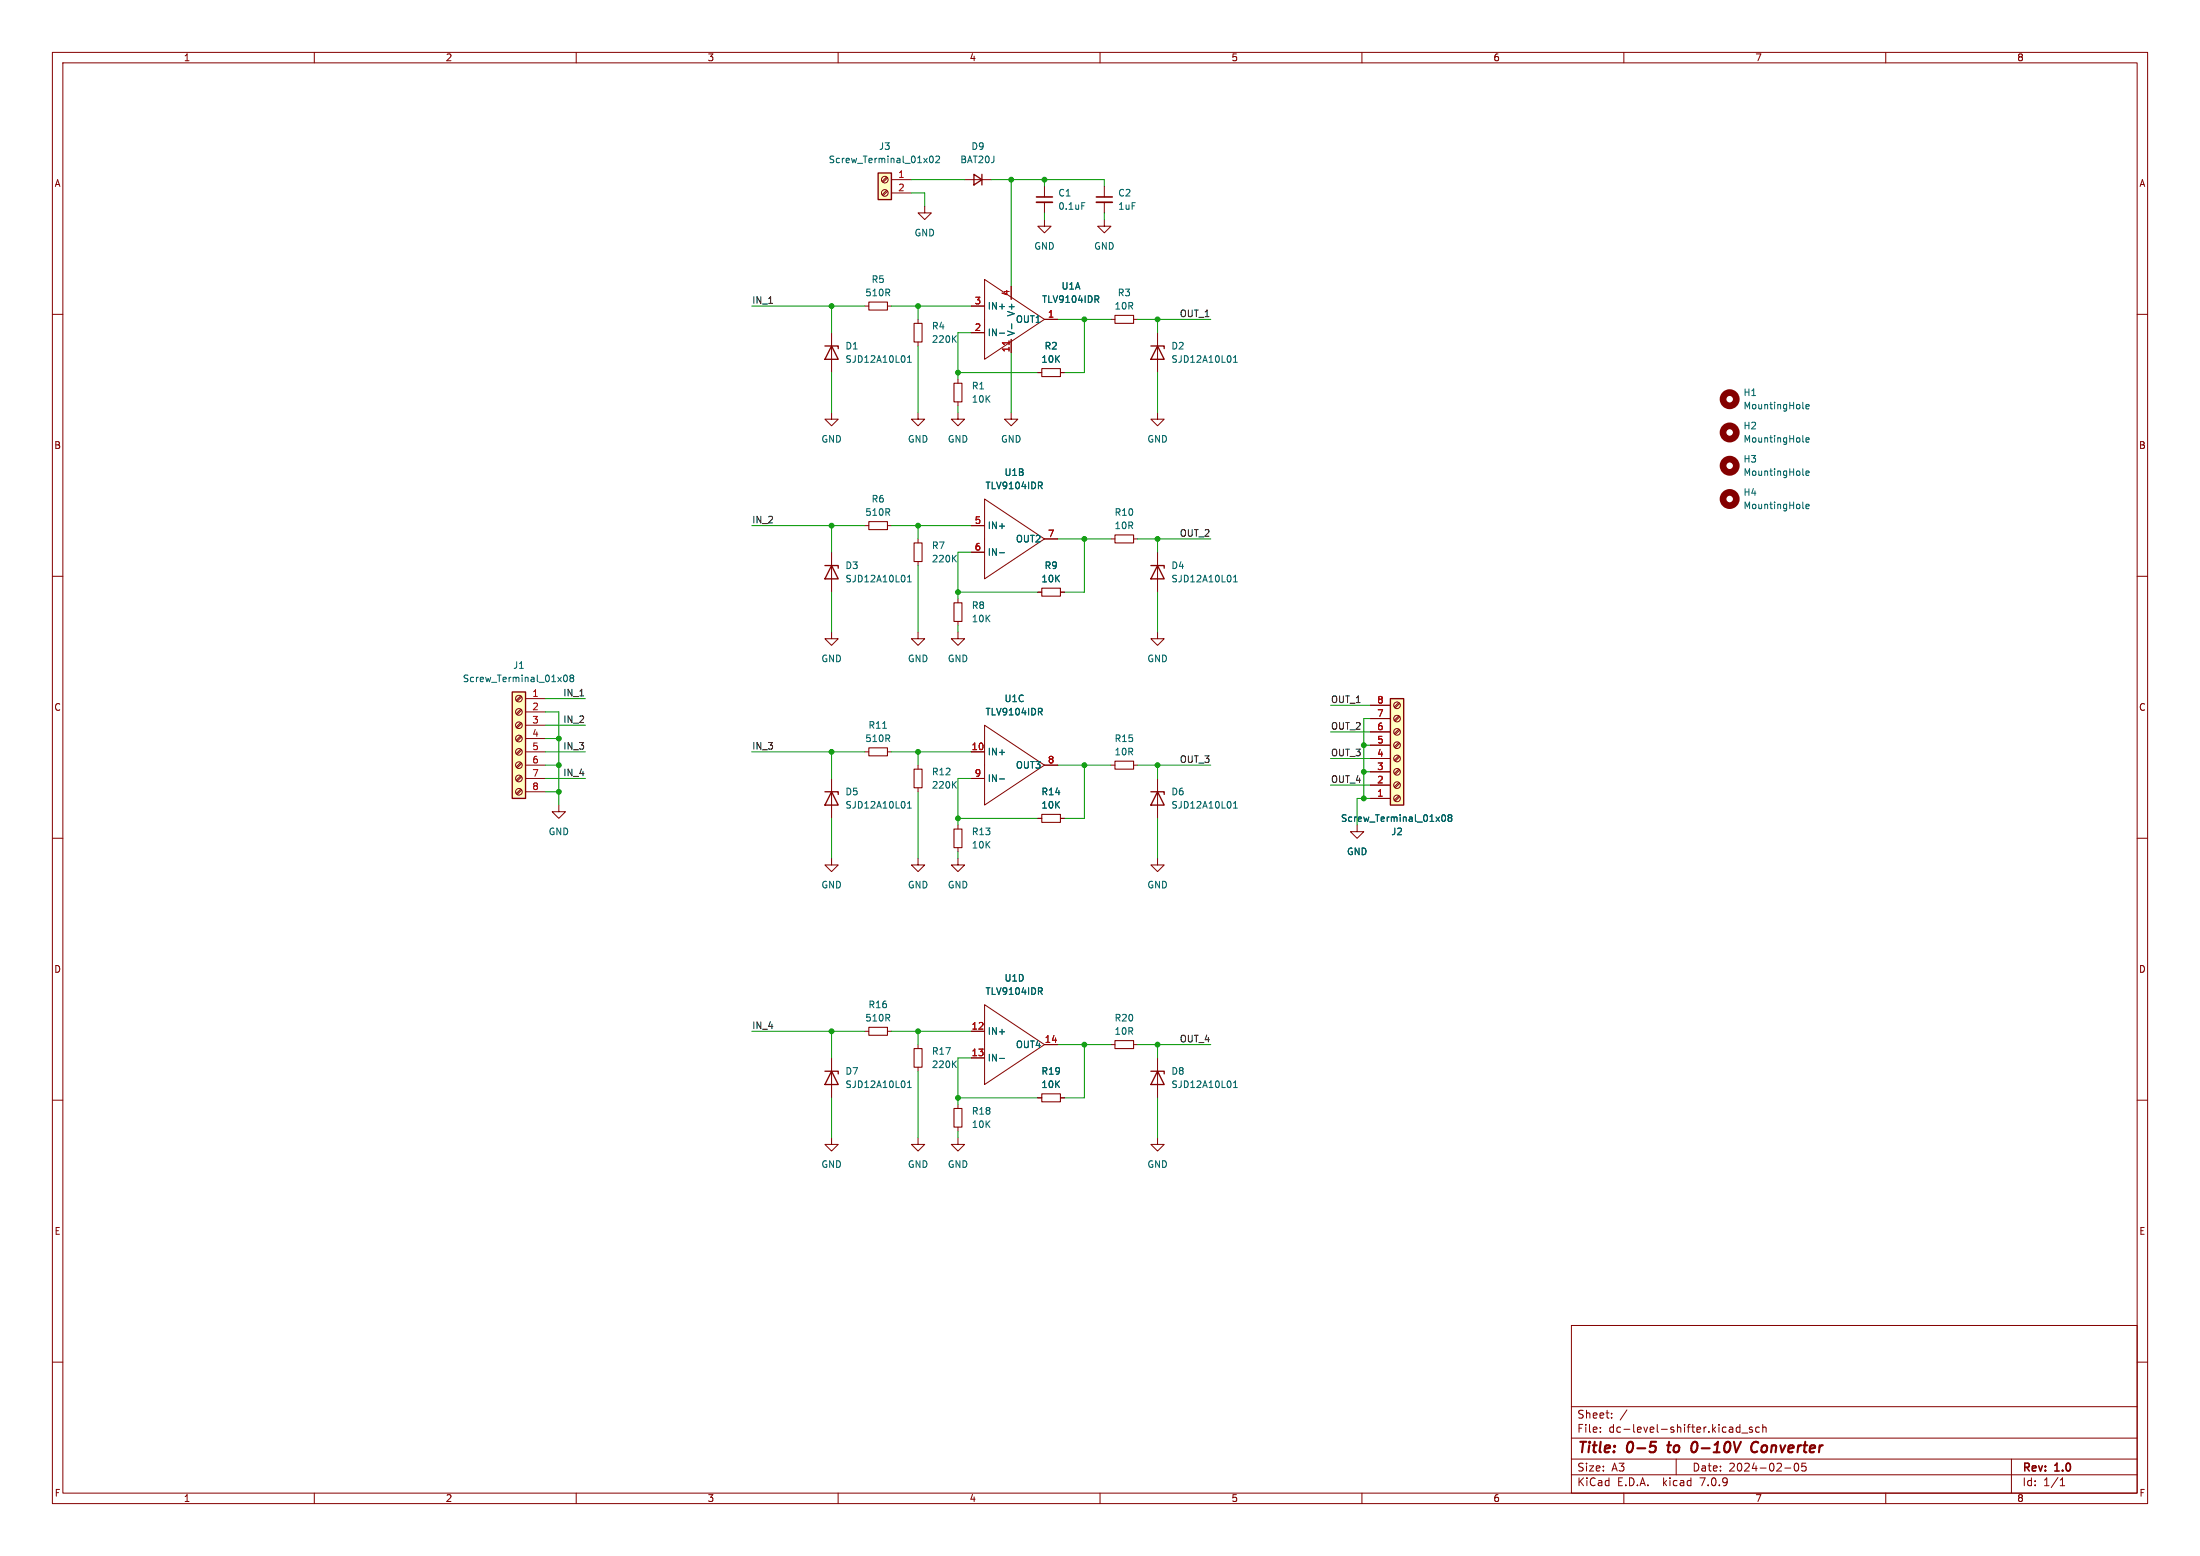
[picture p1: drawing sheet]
<svg xmlns="http://www.w3.org/2000/svg" width="420mm" height="297mm" viewBox="0 0 420 297" stroke-linecap="round" stroke-linejoin="round" font-family="sans-serif">
<g fill="none" stroke="#840000" stroke-width=".19">
<path d="M10 10h400v277h-400zM12 12h396v273h-396zM60 10v2M110 10v2M160 10v2M210 10v2M260 10v2M310 10v2M360 10v2M169.3 36.3l-.9 .9M169.3 33.8l-.9 .8M169.4 36.5l-.8 .8"/>
<path d="M169.4 34l-.8 .8M170.2 34.3h3.8M170.2 36.8h3.8M176.5 39.4v1.2h1.3l-1.3 1.3-1.2-1.3h1.2M184.1 34.3h5.1M199.4 35.6v2M199.4 38.6v2M210.8 35.6v2M210.8 38.6v2M10 60h2M165.1 58.4h.8M169.4 58.4h.8"/>
<path d="M185.4 58.4h2.6M188 53.3l11.4 7.7-11.4 7.6zM193 54.6v2.6M199.4 41.9v1.3h1.3l-1.3 1.3-1.3-1.3h1.3M210.8 41.9v1.3h1.3l-1.3 1.3-1.3-1.3h1.3M408 60h2M158.7 78.7v1.3h1.3l-1.3 1.3-1.2-1.3h1.2M158.7 63.5v7.6M175.3 78.7v1.3h1.2l-1.2 1.3-1.3-1.3h1.3M175.3 61v.7M175.3 65.3v.7M182.9 78.7v1.3h1.2l-1.2 1.3-1.3-1.3h1.3"/>
<path d="M182.9 72.4v.8M182.9 76.7v.8M185.4 63.5h2.6M193 78.7v1.3h1.3l-1.3 1.3-1.2-1.3h1.2M193 64.8v2.5M198.1 71.1h.8M199.4 61h2.5M202.4 71.1h.8M212.1 61h.8M216.4 61h.8M221 78.7v1.3h1.2l-1.2 1.3-1.3-1.3h1.3M221 63.5v7.6"/>
<path d="M188 95.3l11.4 7.6-11.4 7.6zM10 110h2M158.7 105.4v7.6M165.1 100.3h.8M169.4 100.3h.8M175.3 102.9v.7M175.3 107.2v.8M182.9 114.3v.8M182.9 118.6v.8M185.4 100.3h2.6M185.4 105.4h2.6M198.1 113h.8"/>
<path d="M199.4 102.9h2.5M202.4 113h.8M212.1 102.9h.8M216.4 102.9h.8M221 105.4v7.6M408 110h2M99.4 137.9l-.8 .9M99.4 135.4l-.8 .8M99.4 132.8l-.8 .9M99.6 138.1l-.9 .8M99.6 135.6l-.9 .8M99.6 133l-.9 .9"/>
<path d="M100.3 133.4h3.8M100.3 135.9h3.8M100.3 138.4h3.8M158.7 120.7v1.2h1.3l-1.3 1.3-1.2-1.3h1.2M175.3 120.7v1.2h1.2l-1.2 1.3-1.3-1.3h1.3M182.9 120.7v1.2h1.2l-1.2 1.3-1.3-1.3h1.3M188 138.4l11.4 7.7-11.4 7.6zM221 120.7v1.2h1.2l-1.2 1.3-1.3-1.3h1.3M261.6 139.7h3.8M261.6 137.2h3.8M261.6 134.6h3.8M267 134.1l-.8 .9"/>
<path d="M267 136.7l-.8 .8M267 139.2l-.8 .8M267.2 134.3l-.9 .8M267.2 136.8l-.9 .9M267.2 139.4l-.9 .8M10 160h2M99.4 150.6l-.8 .9M99.4 148.1l-.8 .8M99.4 145.5l-.8 .9M99.4 143l-.8 .8M99.4 140.5l-.8 .8M99.6 150.8l-.9 .8"/>
<path d="M99.6 148.3l-.9 .8M99.6 145.7l-.9 .9M99.6 143.2l-.9 .8M99.6 140.6l-.9 .9M100.3 146.1h3.8M100.3 143.5h3.8M100.3 148.6h3.8M100.3 141h3.8M100.3 151.1h3.8M106.7 153.7v1.2h1.2l-1.2 1.3-1.3-1.3h1.3M158.7 148.6v7.6M165.1 143.5h.8"/>
<path d="M169.4 143.5h.8M175.3 146.1v.7M175.3 150.4v.7M182.9 157.5v.7M185.4 143.5h2.6M185.4 148.6h2.6M198.1 156.2h.8M199.4 146.1h2.5M202.4 156.2h.8M212.1 146.1h.8M216.4 146.1h.8M221 148.6v7.6"/>
<path d="M259.1 157.5v1.3h-1.3l1.3 1.2 1.2-1.2h-1.2M261.6 152.4h3.8M261.6 149.9h3.8M261.6 147.3h3.8M261.6 144.8h3.8M261.6 142.2h3.8M267 141.7l-.8 .9M267 144.3l-.8 .8M267 146.8l-.8 .9M267 149.4l-.8 .8M267 151.9l-.8 .8M267.2 141.9l-.9 .8"/>
<path d="M267.2 144.4l-.9 .9M267.2 147l-.9 .8M267.2 149.5l-.9 .9M267.2 152.1l-.9 .8M408 160h2M158.7 163.8v1.3h1.3l-1.3 1.3-1.2-1.3h1.2M175.3 163.8v1.3h1.2l-1.2 1.3-1.3-1.3h1.3M182.9 163.8v1.3h1.2l-1.2 1.3-1.3-1.3h1.3M182.9 161.8v.8M221 163.8v1.3h1.2l-1.2 1.3-1.3-1.3h1.3M165.1 196.9h.8M169.4 196.9h.8"/>
<path d="M175.3 199.4v.8M185.4 196.9h2.6M188 191.8l11.4 7.6-11.4 7.6zM199.4 199.4h2.5M212.1 199.4h.8M216.4 199.4h.8M10 210h2M158.7 217.2v1.2h1.3l-1.3 1.3-1.2-1.3h1.2M158.7 201.9v7.7M175.3 217.2v1.2h1.2l-1.2 1.3-1.3-1.3h1.3M175.3 203.7v.8M182.9 217.2v1.2h1.2l-1.2 1.3-1.3-1.3h1.3"/>
<path d="M182.9 210.8v.8M182.9 215.1v.8M185.4 201.9h2.6M198.1 209.6h.8M202.4 209.6h.8M221 217.2v1.2h1.2l-1.2 1.3-1.3-1.3h1.3M221 201.9v7.7M408 210h2M10 260h2M300 253h108v32h-108zM408 260h2M300 278.5h108"/>
<path d="M300 274.5h108M300 268.5h108M305.5 273.2v.2M305.5 272.5v.1M307.7 270.5v.2M307.7 269.8v.1M310.6 269.1l-1.3 1.9M320 278.5v3M332.2 271.9v1.5M332.2 272.5l-.5-.1-.3 .3 .2 .6h.6M332.5 273.5h1.2M334.5 272.5l-.3-.1-.3 .2 .1 .2 .5 .2v.3h-.6"/>
<path d="M335.9 272.5l-.5-.1-.2 .3 .1 .6h.6M336.5 272.5l.2-.1 .4 .1 .1 .9M336.5 271.9v1.5M342.7 279.4l.2-.1a.8 .8 0 0 1 .5 .7 .8 .8 0 0 1-.5 .8 1 1 0 0 1-.2-1.4zM344.7 279.3h-.7l-.1 .7 .3-.1h.5l.1 .2-.1 .5-.2 .2-.6-.2M384 278.5v6.5M60 285v2M110 285v2M160 285v2M210 285v2M260 285v2M300 281.5h108"/>
<path d="M310 285v2M340.7 280.2h1.2M360 285v2M393.3 283.6h.9M393.3 282.5l.4-.4v1.5"/>
<circle cx="168.9" cy="34.3" r=".63"/>
<circle cx="168.9" cy="36.8" r=".63"/>
<circle cx="99.1" cy="135.9" r=".63"/>
<circle cx="99.1" cy="138.4" r=".63"/>
<circle cx="99.1" cy="133.3" r=".63"/>
<circle cx="266.7" cy="137.2" r=".63"/>
<circle cx="266.7" cy="134.6" r=".63"/>
<circle cx="266.7" cy="139.7" r=".63"/>
<circle cx="99.1" cy="143.5" r=".63"/>
<circle cx="99.1" cy="151.1" r=".63"/>
<circle cx="99.1" cy="146" r=".63"/>
<circle cx="99.1" cy="148.6" r=".63"/>
<circle cx="99.1" cy="141" r=".63"/>
<circle cx="266.7" cy="149.9" r=".63"/>
<circle cx="266.7" cy="144.8" r=".63"/>
<circle cx="266.7" cy="142.2" r=".63"/>
<circle cx="266.7" cy="147.3" r=".63"/>
<circle cx="266.7" cy="152.4" r=".63"/>
</g>
<path d="M315.2 275.2h1M315.8 276l.3 .3-.1 .5-.4 .4M318.3 275.9h.7M318.6 275.2l-.2 1.7 .3 .3M322.9 276.8l.1 .2a.5 .5 0 0 0 .5 .2 .5 .5 0 0 0 .4-.4M323.9 275.3a.51 .51 0 0 0-.8 .3l-.2 .4M335.7 275.4a.88 .88 0 0 0-1.1 0 .88 .88 0 0 0-.3 .9 .69 .69 0 0 0 .3 .8 .69 .69 0 0 0 .9-.1" fill="none" stroke="#840000" stroke-width=".4"/>
<g fill="none" stroke="#840000" stroke-width=".2">
<path d="M165.9 57.7h3.5v1.5h-3.5zM174.5 61.7h1.5v3.6h-1.5zM182.1 73.2h1.5v3.5h-1.5zM198.9 70.4h3.5v1.5h-3.5zM212.9 60.2h3.5v1.5h-3.5zM165.9 99.6h3.5v1.5h-3.5zM174.5 103.6h1.5v3.6h-1.5zM182.1 115.1h1.5v3.5h-1.5zM198.9 112.3h3.5v1.5h-3.5zM212.9 102.1h3.5v1.5h-3.5zM165.9 142.7h3.5v1.6h-3.5zM174.5 146.8h1.5v3.6h-1.5z"/>
<path d="M182.1 158.2h1.5v3.6h-1.5zM198.9 155.4h3.5v1.6h-3.5zM212.9 145.3h3.5v1.5h-3.5zM165.9 196.1h3.5v1.5h-3.5zM212.9 198.6h3.5v1.6h-3.5zM174.5 200.2h1.5v3.5h-1.5zM182.1 211.6h1.5v3.5h-1.5zM198.9 208.8h3.5v1.5h-3.5z"/>
</g>
<g fill="none" stroke="#006464" stroke-width=".19">
<path d="M177.6 29.9l.1-.1a.68 .68 0 0 1 .5 .6 .68 .68 0 0 1-.5 .7 .84 .84 0 0 1-.1-1.2zM178.6 29.9l.5-.1 .3 .4-.8 .9h.8M206.5 38.7h.6M209.3 57.1l.5 .6M209.5 56.5l.3 .2-.1 .3-.2 .1M173.3 69.2h.7M173.3 68.3l.3-.4v1.3M182 64.6l.6 .7M182.6 64.1l-.8 .7M190.8 63.6h1M193.1 61.8v1M235.5 69.2h.7"/>
<path d="M235.5 68.3l.3-.4v1.3M344.2 77.9l.1 .1M344.8 77.6l.6-.1-.1-.2-.4-.1-.1 .2v.6h.5M198.5 92.7l.5 .6M198.7 92l.3 .3-.1 .3-.2 .1M344.2 96.9l.1 .2M344.2 84.2l.1 .2M344.2 90.6l.1 .1M344.8 96.7l.6-.1-.1-.3h-.4l-.1 .1v.6h.5M344.8 84l.6-.1-.1-.3h-.4l-.1 .1v.6h.5M344.8 90.3l.6-.1-.1-.2-.4-.1-.1 .2v.6h.5M173.3 110.2l.3-.4v1.3"/>
<path d="M173.3 111.1h.7M182 106.5l.6 .8M182.6 106l-.8 .7M190.8 105.5h1M235.5 110.2l.3-.4v1.3M235.5 111.1h.7M107.7 129l.2-.2a.68 .68 0 0 1 .4 .7 .68 .68 0 0 1-.4 .6l-.3-.5zM109 129.4l-.2-.2 .2-.4h.3l.2 .3-.2 .3M109 129.4l-.2 .2 .1 .4 .1 .1h.4l.1-.2v-.3l-.2-.2M109 129.4h.3M168.5 139h.7M198.5 135.9l.5 .6"/>
<path d="M198.7 135.2l.3 .2-.1 .3-.2 .2M173.3 153.3l.3-.3v1.2M173.3 154.2h.7M182 149.7l.6 .7M182.6 149.2l-.8 .7M190.8 148.7h1M235.5 154.2h.7M235.5 153.3l.3-.3v1.2M275.3 155.6l.2-.1a.68 .68 0 0 1 .5 .7 .68 .68 0 0 1-.5 .6l-.3-.5zM276.7 156.1l-.3-.3 .3-.3h.2l.3 .3-.3 .3M276.7 156.1l-.3 .2 .1 .4 .2 .1h.2l.3-.3v-.2l-.3-.2M276.7 156.1h.2"/>
<path d="M198.5 189.2l.5 .6M198.7 188.5l.3 .3-.1 .3-.2 .1M173.3 206.7l.3-.4v1.3M173.3 207.6h.7M182 203.1l.6 .7M182.6 202.5l-.8 .7M190.8 202h1M235.5 206.7l.3-.4v1.3M235.5 207.6h.7"/>
</g>
<g fill="none" stroke="#840000" stroke-width=".25">
<path d="M167.6 33h2.6v5.1h-2.6zM185.9 33.3l1.6 1-1.6 1zM187.5 33.3v2M157.5 66h2.5v.5M158.7 66l1.3 2.6h-2.5zM219.7 66h2.5v.5M221 66l1.2 2.6h-2.5zM157.5 108h2.5v.5M158.7 108l1.3 2.5h-2.5zM219.7 108h2.5v.5M221 108l1.2 2.5h-2.5zM97.8 132.1h2.5v20.3h-2.5z"/>
<path d="M265.4 133.4h2.6v20.3h-2.6zM157.5 151.1h2.5v.5M158.7 151.1l1.3 2.6h-2.5zM219.7 151.1h2.5v.5M221 151.1l1.2 2.6h-2.5zM157.5 204.5h2.5v.5M158.7 204.5l1.3 2.5h-2.5zM219.7 204.5h2.5v.5M221 204.5l1.2 2.5h-2.5z"/>
</g>
<g fill="#ffffc2" stroke="#ffffc2" stroke-width=".19">
<path d="M167.6 33h2.6v5.1h-2.6z"/>
<path d="M265.4 133.4h2.6v20.3h-2.6z"/>
<path d="M97.8 132.1h2.5v20.3h-2.5z"/>
</g>
<g fill="none" stroke="#840000" stroke-width="1.3">
<circle cx="330.2" cy="76.2" r="1.27"/>
<circle cx="330.2" cy="95.2" r="1.27"/>
<circle cx="330.2" cy="88.9" r="1.27"/>
<circle cx="330.2" cy="82.5" r="1.27"/>
</g>
<path d="M197.9 38.6h3M209.3 38.6h3" fill="none" stroke="#840000" stroke-width=".33"/>
<path d="M197.9 37.6h3M209.3 37.6h3" fill="none" stroke="#840000" stroke-width=".3"/>
<path d="M192.6 65.1v.7" fill="none" stroke="#a90000" stroke-width=".19"/>
<g fill="none" stroke="#009600" stroke-width=".19">
<path d="M174 34.3h10.1M174 36.8h2.5v2.6M189.2 34.3h21.6v1.3M193 34.3v20.3M199.4 34.3v1.3M143.5 58.4h21.6M158.7 58.4v5.1M170.2 58.4h15.2M175.3 58.4v2.6M199.4 40.6v1.3M210.8 40.6v1.3M158.7 71.1v7.6"/>
<path d="M175.3 66v12.7M182.9 77.5v1.2M182.9 71.1h15.2M185.4 63.5h-2.5v8.9M193 67.3v11.4M201.9 61h10.2M207 61v10.1h-3.8M217.2 61h13.9M221 61v2.5M221 71.1v7.6M143.5 100.3h21.6M158.7 100.3v5.1"/>
<path d="M158.7 113v7.7M170.2 100.3h15.2M175.3 100.3v2.6M175.3 108v12.7M182.9 119.4v1.3M182.9 113h15.2M185.4 105.4h-2.5v8.9M201.9 102.9h10.2M207 102.9v10.1h-3.8M217.2 102.9h13.9M221 102.9v2.5M221 113v7.7"/>
<path d="M104.1 135.9h2.6v17.8M104.1 133.4h7.7M104.1 138.4h7.7M254 134.6h7.6M254 139.7h7.6M261.6 137.2h-1.3v15.2M104.1 146.1h2.6M104.1 148.6h7.7M104.1 143.5h7.7M104.1 141h2.6M104.1 151.1h2.6M143.5 143.5h21.6"/>
<path d="M158.7 143.5v5.1M158.7 156.2v7.6M170.2 143.5h15.2M175.3 143.5v2.6M175.3 151.1v12.7M182.9 156.2h15.2M185.4 148.6h-2.5v8.9M201.9 146.1h10.2M207 146.1v10.1h-3.8M217.2 146.1h13.9M221 146.1v2.5M221 156.2v7.6"/>
<path d="M254 149.9h7.6M254 144.8h7.6M260.3 142.2h1.3M260.3 147.3h1.3M261.6 152.4h-2.5v5.1M182.9 162.6v1.2M143.5 196.9h21.6M158.7 196.9v5M170.2 196.9h15.2M175.3 196.9v2.5M201.9 199.4h10.2M207 199.4v10.2h-3.8"/>
<path d="M217.2 199.4h13.9M221 199.4v2.5M158.7 209.6v7.6M175.3 204.5v12.7M182.9 209.6h15.2M182.9 215.9v1.3M185.4 201.9h-2.5v8.9M221 209.6v7.6"/>
</g>
<g fill="#009600" stroke="#009600" stroke-width=".19">
<circle cx="207" cy="146.1" r=".46"/>
<circle cx="260.3" cy="147.3" r=".46"/>
<circle cx="207" cy="199.4" r=".46"/>
<circle cx="260.3" cy="152.4" r=".46"/>
<circle cx="221" cy="199.4" r=".46"/>
<circle cx="221" cy="146.1" r=".46"/>
<circle cx="260.3" cy="142.2" r=".46"/>
<circle cx="175.3" cy="100.3" r=".46"/>
<circle cx="158.7" cy="100.3" r=".46"/>
<circle cx="182.9" cy="113" r=".46"/>
<circle cx="182.9" cy="209.6" r=".46"/>
<circle cx="175.3" cy="196.9" r=".46"/>
<circle cx="175.3" cy="143.5" r=".46"/>
<circle cx="182.9" cy="156.2" r=".46"/>
<circle cx="158.7" cy="196.9" r=".46"/>
<circle cx="221" cy="102.9" r=".46"/>
<circle cx="207" cy="102.9" r=".46"/>
<circle cx="221" cy="61" r=".46"/>
<circle cx="158.7" cy="143.5" r=".46"/>
<circle cx="106.7" cy="141" r=".46"/>
<circle cx="106.7" cy="146.1" r=".46"/>
<circle cx="106.7" cy="151.1" r=".46"/>
<circle cx="158.7" cy="58.4" r=".46"/>
<circle cx="175.3" cy="58.4" r=".46"/>
<circle cx="182.9" cy="71.1" r=".46"/>
<circle cx="193" cy="34.3" r=".46"/>
<circle cx="199.4" cy="34.3" r=".46"/>
<circle cx="207" cy="61" r=".46"/>
</g>
<g font-size="2.8" fill="#840000">
<text x="301" y="277.9">Title:</text>
<text x="310.6" y="277.9">0-5</text>
<text x="319.3" y="277.9">to</text>
<text x="324.5" y="277.9">0-10V</text>
<text x="336.8" y="277.9">Converter</text>
</g>
<g font-size="2.1" fill="#840000">
<text x="301" y="273.7">File:</text>
<text x="301" y="271">Sheet:</text>
<text x="307.1" y="273.7">dc-level-shifter.kicad_sch</text>
<text x="301" y="281.1">Size:</text>
<text x="307.6" y="281.1">A3</text>
<text x="323" y="281.1">Date:</text>
<text x="330" y="281.1">2024-02-05</text>
<text x="386" y="281.3">Rev:</text>
<text x="392.4" y="281.3">1.0</text>
<text x="301" y="283.9">KiCad</text>
<text x="308.7" y="283.9">E.D.A.</text>
<text x="317.6" y="283.9">kicad</text>
<text x="324.8" y="283.9">7.0.9</text>
<text x="386" y="283.9">Id:</text>
<text x="390.1" y="283.9">1/1</text>
</g>
<g font-size="1.8" fill="#840000">
<text x="35" y="11.9">1</text>
<text x="85" y="11.9">2</text>
<text x="135" y="11.9">3</text>
<text x="185" y="11.9">4</text>
<text x="235" y="11.9">5</text>
<text x="285" y="11.9">6</text>
<text x="335" y="11.9">7</text>
<text x="385" y="11.9">8</text>
<text x="10.3" y="35.9">A</text>
<text x="408.3" y="35.9">A</text>
<text x="10.3" y="85.9">B</text>
<text x="408.2" y="85.9">B</text>
<text x="10.3" y="135.9">C</text>
<text x="408.2" y="135.9">C</text>
<text x="10.3" y="185.9">D</text>
<text x="408.2" y="185.9">D</text>
<text x="10.3" y="235.9">E</text>
<text x="408.3" y="235.9">E</text>
<text x="10.3" y="285.9">F</text>
<text x="35" y="286.9">1</text>
<text x="85" y="286.9">2</text>
<text x="135" y="286.9">3</text>
<text x="185" y="286.9">4</text>
<text x="235" y="286.9">5</text>
<text x="285" y="286.9">6</text>
<text x="335" y="286.9">7</text>
<text x="385" y="286.9">8</text>
<text x="408.3" y="285.9">F</text>
</g>
<g font-size="1.8" fill="#006464">
<text x="167.7" y="28.8">J3</text>
<text x="185.3" y="28.8">D9</text>
<text x="158.1" y="31.3">Screw_Terminal_01x02</text>
<text x="183.2" y="31.3">BAT20J</text>
<text x="201.9" y="37.7">C1</text>
<text x="201.9" y="40.2">0.1uF</text>
<text x="213.4" y="37.7">C2</text>
<text x="213.4" y="40.2">1uF</text>
<text x="174.5" y="45.3">GND</text>
<text x="197.4" y="47.9">GND</text>
<text x="208.8" y="47.9">GND</text>
<text x="165.1" y="56.7">510R</text>
<text x="166.3" y="54.2">R5</text>
<text x="188.5" y="59.3">IN+</text>
<text x="198.8" y="58">TLV9104IDR</text>
<text x="202.6" y="55.5">U1A</text>
<text x="212.7" y="59.3">10R</text>
<text x="213.3" y="56.7">R3</text>
<text x="177.8" y="63.1">R4</text>
<text x="177.8" y="65.6">220K</text>
<text x="188.5" y="64.4">IN-</text>
<text x="193.8" y="61.8">OUT1</text>
<text x="193.9" y="64.3" transform="rotate(-90 193.9 64.3)">V-</text>
<text x="193.9" y="60.5" transform="rotate(-90 193.9 60.5)">V+</text>
<text x="161.3" y="66.9">D1</text>
<text x="161.3" y="69.4">SJD12A10L01</text>
<text x="198.7" y="69.4">10K</text>
<text x="199.3" y="66.9">R2</text>
<text x="223.5" y="66.9">D2</text>
<text x="223.5" y="69.4">SJD12A10L01</text>
<text x="185.4" y="74.5">R1</text>
<text x="185.4" y="77.1">10K</text>
<text x="332.8" y="75.8">H1</text>
<text x="332.8" y="82.1">H2</text>
<text x="332.8" y="78.3">MountingHole</text>
<text x="156.7" y="84.7">GND</text>
<text x="173.2" y="84.7">GND</text>
<text x="180.8" y="84.7">GND</text>
<text x="191" y="84.7">GND</text>
<text x="218.9" y="84.7">GND</text>
<text x="332.8" y="84.7">MountingHole</text>
<text x="332.8" y="88.5">H3</text>
<text x="188" y="93.6">TLV9104IDR</text>
<text x="191.7" y="91">U1B</text>
<text x="332.8" y="94.8">H4</text>
<text x="332.8" y="91">MountingHole</text>
<text x="165.1" y="98.7">510R</text>
<text x="166.3" y="96.1">R6</text>
<text x="188.5" y="101.2">IN+</text>
<text x="212.7" y="98.7">R10</text>
<text x="212.7" y="101.2">10R</text>
<text x="332.8" y="97.4">MountingHole</text>
<text x="177.8" y="105">R7</text>
<text x="177.8" y="107.5">220K</text>
<text x="188.5" y="106.3">IN-</text>
<text x="193.8" y="103.7">OUT2</text>
<text x="161.3" y="108.8">D3</text>
<text x="161.3" y="111.4">SJD12A10L01</text>
<text x="198.7" y="111.4">10K</text>
<text x="199.3" y="108.8">R9</text>
<text x="223.5" y="108.8">D4</text>
<text x="223.5" y="111.4">SJD12A10L01</text>
<text x="185.4" y="116.4">R8</text>
<text x="185.4" y="119">10K</text>
<text x="88.3" y="130.4">Screw_Terminal_01x08</text>
<text x="97.9" y="127.9">J1</text>
<text x="156.7" y="126.6">GND</text>
<text x="173.2" y="126.6">GND</text>
<text x="180.8" y="126.6">GND</text>
<text x="218.9" y="126.6">GND</text>
<text x="188" y="136.8">TLV9104IDR</text>
<text x="191.7" y="134.2">U1C</text>
<text x="165.1" y="141.8">510R</text>
<text x="165.7" y="139.3">R11</text>
<text x="212.7" y="141.8">R15</text>
<text x="177.8" y="148.2">R12</text>
<text x="188.5" y="144.4">IN+</text>
<text x="188.5" y="149.5">IN-</text>
<text x="193.8" y="146.9">OUT3</text>
<text x="212.7" y="144.4">10R</text>
<text x="161.3" y="152">D5</text>
<text x="161.3" y="154.5">SJD12A10L01</text>
<text x="177.8" y="150.7">220K</text>
<text x="198.7" y="152">R14</text>
<text x="198.7" y="154.5">10K</text>
<text x="223.5" y="152">D6</text>
<text x="223.5" y="154.5">SJD12A10L01</text>
<text x="104.6" y="159.6">GND</text>
<text x="185.4" y="159.6">R13</text>
<text x="255.9" y="157.1">Screw_Terminal_01x08</text>
<text x="265.5" y="159.6">J2</text>
<text x="185.4" y="162.2">10K</text>
<text x="257" y="163.4">GND</text>
<text x="156.7" y="169.8">GND</text>
<text x="173.2" y="169.8">GND</text>
<text x="180.8" y="169.8">GND</text>
<text x="218.9" y="169.8">GND</text>
<text x="188" y="190.1">TLV9104IDR</text>
<text x="191.7" y="187.6">U1D</text>
<text x="165.1" y="195.2">510R</text>
<text x="165.7" y="192.6">R16</text>
<text x="188.5" y="197.7">IN+</text>
<text x="212.7" y="195.2">R20</text>
<text x="212.7" y="197.7">10R</text>
<text x="177.8" y="201.5">R17</text>
<text x="188.5" y="202.8">IN-</text>
<text x="193.8" y="200.3">OUT4</text>
<text x="161.3" y="205.3">D7</text>
<text x="161.3" y="207.9">SJD12A10L01</text>
<text x="177.8" y="204.1">220K</text>
<text x="198.7" y="205.3">R19</text>
<text x="198.7" y="207.9">10K</text>
<text x="223.5" y="205.3">D8</text>
<text x="223.5" y="207.9">SJD12A10L01</text>
<text x="185.4" y="213">R18</text>
<text x="185.4" y="215.5">10K</text>
<text x="156.7" y="223.1">GND</text>
<text x="173.2" y="223.1">GND</text>
<text x="180.8" y="223.1">GND</text>
<text x="218.9" y="223.1">GND</text>
</g>
<g font-size="1.8" fill="#a90000">
<text x="171.4" y="34">1</text>
<text x="171.4" y="36.6">2</text>
<text x="186" y="58.2">3</text>
<text x="192.8" y="56.6" transform="rotate(-90 192.8 56.6)">4</text>
<text x="186" y="63.2">2</text>
<text x="200" y="60.7">1</text>
<text x="192.8" y="67.4" transform="rotate(-90 192.8 67.4)">11</text>
<text x="186" y="100.1">5</text>
<text x="186" y="105.2">6</text>
<text x="200" y="102.6">7</text>
<text x="101.5" y="133.1">1</text>
<text x="101.5" y="135.6">2</text>
<text x="262.8" y="136.9">7</text>
<text x="262.8" y="134.4">8</text>
<text x="101.5" y="138.2">3</text>
<text x="101.5" y="140.7">4</text>
<text x="101.5" y="143.3">5</text>
<text x="185.4" y="143.3">10</text>
<text x="262.8" y="142">5</text>
<text x="262.8" y="139.4">6</text>
<text x="101.5" y="145.8">6</text>
<text x="101.5" y="148.3">7</text>
<text x="186" y="148.3">9</text>
<text x="200" y="145.8">8</text>
<text x="262.8" y="149.6">2</text>
<text x="262.8" y="147.1">3</text>
<text x="262.8" y="144.5">4</text>
<text x="101.5" y="150.9">8</text>
<text x="262.8" y="152.1">1</text>
<text x="185.4" y="196.6">12</text>
<text x="185.4" y="201.7">13</text>
<text x="199.3" y="199.1">14</text>
</g>
<g font-size="1.8" fill="#0f0f0f">
<text x="143.5" y="58.1">IN_1</text>
<text x="225.1" y="60.6">OUT_1</text>
<text x="143.5" y="100">IN_2</text>
<text x="225.1" y="102.5">OUT_2</text>
<text x="107.4" y="133">IN_1</text>
<text x="254" y="134.3">OUT_1</text>
<text x="107.4" y="138.1">IN_2</text>
<text x="107.4" y="143.2">IN_3</text>
<text x="143.5" y="143.2">IN_3</text>
<text x="254" y="139.4">OUT_2</text>
<text x="107.4" y="148.2">IN_4</text>
<text x="225.1" y="145.7">OUT_3</text>
<text x="254" y="144.4">OUT_3</text>
<text x="254" y="149.5">OUT_4</text>
<text x="143.5" y="196.5">IN_4</text>
<text x="225.1" y="199">OUT_4</text>
</g>
</svg>
